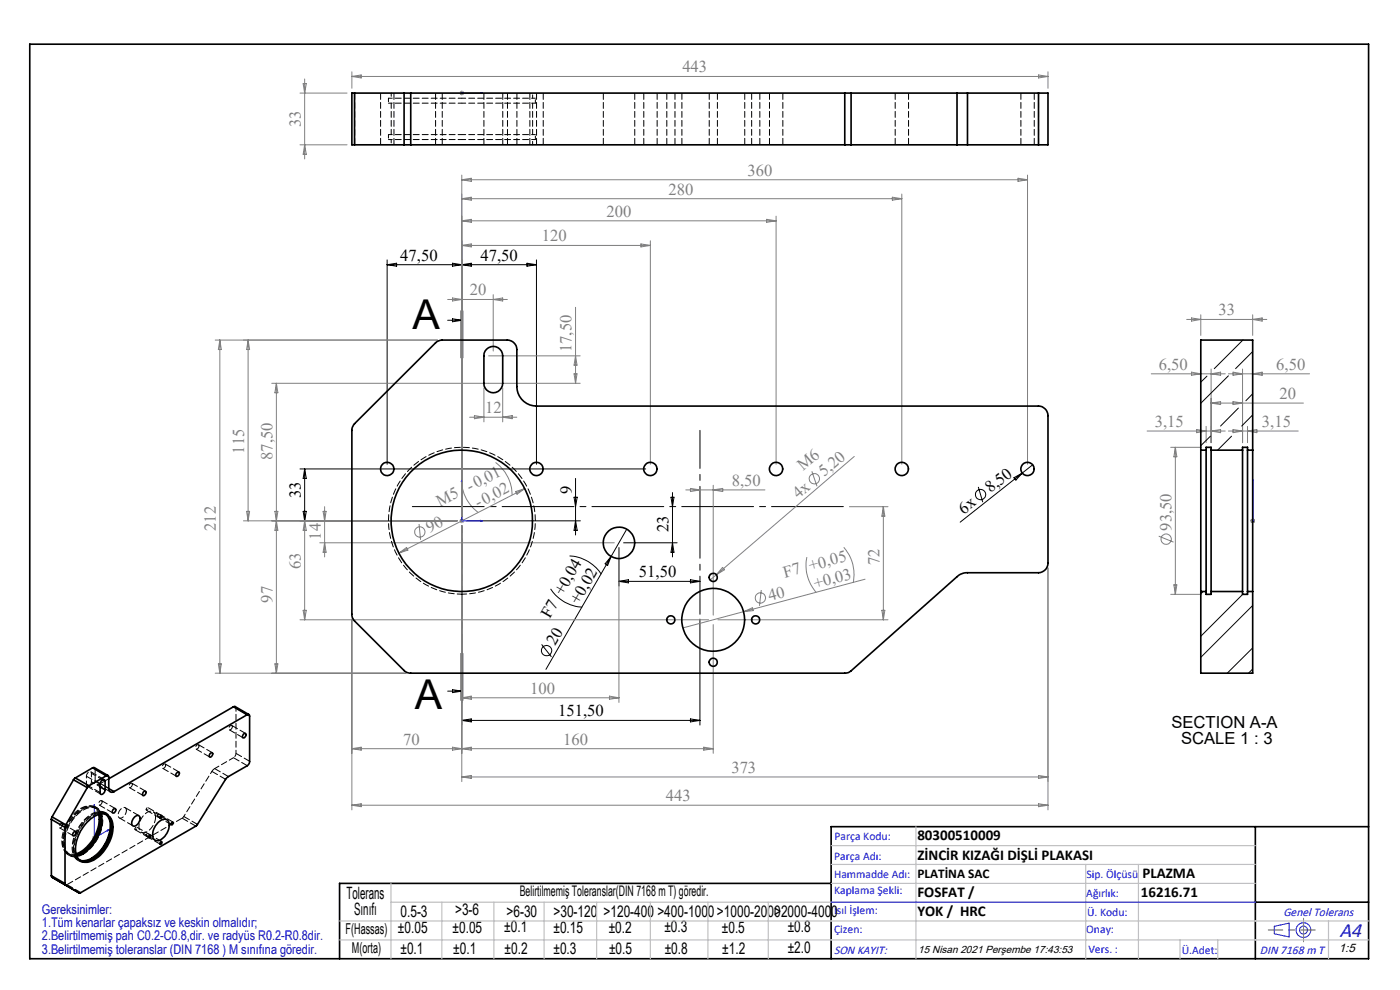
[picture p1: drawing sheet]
<svg xmlns="http://www.w3.org/2000/svg" width="297mm" height="210mm" viewBox="0 0 297 210" stroke-linecap="round" stroke-linejoin="round" font-family="sans-serif">
<g fill="none" stroke="#808080" stroke-width=".21">
<path d="M63.6 19.7h10M64.3 17.7h.7l-.4 2zM64.6 16.7v17M74.6 15.2v3.5M74.6 16.2h147.7M74.6 16.2l2-.3v.6zM97.5 19.7h1M97.6 19.4l.7 .7M98 19.2v1M98.3 19.4l-.7 .7M220.3 15.9l2 .3-2 .3zM222.3 15.2v3.5"/>
<path d="M63.6 30.7h10M64.6 30.7l.4 2h-.7zM98 37.1v72.4M98 38.1h120M98 38.1l2-.3v.7zM216 37.8l2 .3-2 .4zM218 37.1v61.4M98 42.1l2-.3v.7zM98 46.8l2-.3v.7zM98 52.1l2-.4v.7zM98 52.1h40M98 46.8h66.6"/>
<path d="M98 42.1h93.3M136 51.7l2 .4-2 .3zM138 51.1v47.4M162.6 46.5l2 .3-2 .4zM164.6 45.9v52.6M189.3 41.8l2 .3-2 .4zM191.3 41.2v57.3M45.6 72.1h47.2M46.6 72.1v70.7M46.6 72.1l.4 2h-.7zM52.6 72.1l.4 2h-.7zM52.6 72.1v38.4"/>
<path d="M95 63.5h12.6M96 63.2l2 .3-2 .3zM103.6 75.5h19.5M104.6 62.5v12M104.6 63.5l2-.3v.6zM121.8 79.3h.6l-.3 2zM122.1 65.2v16.1M122.1 75.5l.3 2h-.6zM244.2 79.3h15.7M251.7 67.8h17M252.8 67.4l1.9 .4-1.9 .3zM252.8 78.9l1.9 .4-1.9 .3z"/>
<path d="M254.7 66.8v4.3M256.9 78.3v15.6M256.9 79.3l2-.4v.7zM260.6 79.3h17.2M261.6 78.9l2 .4-2 .3zM263.6 78.3v15.6M265.7 66.8v4.3M265.7 67.8l2.1-.4v.7zM265.7 79.3l2.1-.4v.7zM57.6 81.3h65.5M58.6 81.3v61.5M58.6 81.3l.3 2h-.6z"/>
<path d="M99.6 88.5h10M100.6 88.2l2.1 .3-2.1 .3zM102.7 82.3v7.2M105.1 98.1a8.8 8.8 0 0 1 3.6 6.9M106.6 82.3v7.2M106.6 88.5l2.1-.3v.6zM172.2 100l1.1 3.1M181.2 96.8l-29.2 25.1M243.3 91.4h16.6M248.4 94.9h6.5M249.3 94.9v31.2M249.3 94.9l.4 2h-.7z"/>
<path d="M253.9 91.1l2 .3-2 .4zM255.9 90.4v3.5M256.9 91.4l2-.3v.7zM256.9 85.5l2-.3v.6zM256.9 85.5h19.6M260.6 91.4h14.8M261.6 91.1l2 .3-2 .4zM261.6 85.2l2 .3-2 .3zM264.7 90.4v3.5M264.7 91.4l1.9-.3v.7zM51.6 110.5h45.4M52.3 108.5h.7l-.4 2z"/>
<path d="M58.3 108.5l.6 4h-.6l.6-4zM64.6 110.5l.4 2h-.7zM64.6 110.5v21M67.8 115.1h62.5M68.5 108.5h.7l-.3 2zM68.9 107.5v10.6M68.9 115.1l.3 2h-.7zM84.6 117.3l1.7-1.2 .2 .6zM88.9 111.2l.3 3.3M97.5 110.5h1M97.6 110.1l.7 .7M97.9 101.8a8.9 8.9 0 0 0 3.6 6.9"/>
<path d="M98 110v1M98 111.5v54.3M98.3 110.1l-.7 .7M109.4 104.3l1.9-.7-1.6 1.2zM111.3 103.6l-26.7 13.7M131.3 116.2v32.8M145.5 103.9h16.8M146.5 103.6l2 .3-2 .4zM151.3 102.9v27.6M151.3 103.9l2-.3v.7zM171.2 118.2a8.7 8.7 0 0 0 2 7.5M179 116.1a8.7 8.7 0 0 1 2 7.5"/>
<path d="M180.2 107.5h8.2M187.4 107.5v24M187.4 107.5l.3 2h-.6zM245.8 113.7l3.2 1.3M265.3 110.5h.9M265.4 110.1l.7 .7M265.7 110v1M266.1 110.1l-.7 .7M63.6 131.5h86.7M64.3 129.5h.7l-.4 2zM74.6 131.3v40.5M151.3 132.5v27.3"/>
<path d="M152 121.9l-1.4 1.1M152.3 131.5h36.1M153.3 120.4l.4 .5-1.7 1zM157.8 129.7l-12.9 3.5M157.8 129.7l1.8-.8 .2 .6zM161.5 125.2l-.4 3.3M183.5 122.9l-25.7 6.8M187.1 129.5h.6l-.3 2zM222.3 120.5v51.3M248.4 126.1h6.5M249 124.1h.7l-.4 2zM45.6 142.8h40.5"/>
<path d="M46.3 140.8h.7l-.4 2zM58.3 140.8h.6l-.3 2zM74.6 158.8h76.7M74.6 158.8l2-.3v.6zM96 158.5v.6l4-.6v.6zM98 148l2-.3v.6zM98 148h33.3M129.3 147.7l2 .3-2 .3zM149.3 158.5l2 .3-2 .3zM19.5 177.8h1M19.6 177.4l.8 .7M20 177.3v1"/>
<path d="M20.4 177.4l-.8 .7M74.6 170.8l2-.3v.6zM74.6 170.8h147.7M98 164.8l2-.3v.6zM98 164.8h124.3M220.3 164.5l2 .3-2 .3zM220.3 170.5l2 .3-2 .3z"/>
<circle cx="89.1" cy="112.9" r="1.1"/>
<circle cx="172.8" cy="101.6" r="1.1"/>
<circle cx="247.4" cy="114.4" r="1.09"/>
<circle cx="161.3" cy="126.8" r="1.1"/>
</g>
<g fill="none" stroke="#000" stroke-width=".21">
<path d="M82.1 55.1v43.4M82.1 56.2h31.7M82.1 56.2l2-.4v.7zM96 55.8v.7l4-.7v.7zM98 55.1v54.4M111.8 55.8l2 .4-2 .3zM113.8 55.1v43.4M95 67.9h3M96 67.6l2 .3-2 .4zM97.8 65.9v10M98 65.9v10M98.2 65.9v10"/>
<path d="M63.6 99.5h73.4M64.6 99.5v11M64.6 99.5l.4 2h-.7zM219.1 98.6l-15.4 12.2M63.6 110.5h33.4M64.3 108.5h.7l-.4 2zM98 111.5v42.3M99 110.5h24.1M120.8 117.9a8.6 8.6 0 0 1 6.8 3.9M121.8 105.5h.6l-.3 2zM122.1 101.5v12M122.1 110.5l.3 2h-.6z"/>
<path d="M129.6 118l-13.8 24M129.6 118l-.7 1.9-.5-.3zM131.3 116.2v8.1M132.3 115.1h11.4M133 112.2l-3.4 5.8M142.3 105.5h.7l-.3 2zM142.7 104.5v13.6M142.7 115.1l.3 2h-.7zM207.5 103.3l1 3.2M215.1 101.3l1.8-.9-1.4 1.4zM97.8 138.6v10M98 138.6v10"/>
<path d="M98.2 138.6v10zM114.9 136.7l2.1 2.6M116.8 124.9a8.5 8.5 0 0 0 6.7 3.9M131.3 123.3h17.2M131.3 123.3l2-.3v.6zM146.5 123l2 .3-2 .3zM148.5 131.3v22.5M95 146.6h3M96 146.3l2 .3-2 .3zM98 152.8h50.5M98 152.8l2-.3v.6zM146.5 152.5l2 .3-2 .3z"/>
<circle cx="208" cy="104.9" r="1.1"/>
<circle cx="116" cy="138" r="1.09"/>
</g>
<g fill="none" stroke="#00f" stroke-width=".21">
<path d="M97.9 19.7h.2zM98 19.7h.1M98 19.7h4.3M102.3 19.7h-.4h.4M98 101.7l.1 .5h-.2zM98 101.7v8.8h4.3M101.9 110.4l.4 .1-.4 .1zM265.7 110.4v.2zM265.7 101.7v.5v-.5M265.7 110.5h.1M265.7 101.7v8.8M20 170.6v7.2l3.1-1.8"/>
<path d="M20 170.6l.1 .3-.2 .2zM22.8 176.1l.3-.1-.3 .3zM176.3 191.4h90M270.3 196.5l3.2-.7v2.9l-3.2-.6z"/>
<circle cx="276.5" cy="197.3" r="1.57"/>
<circle cx="276.5" cy="197.3" r=".83"/>
</g>
<path d="M98 65.9v82.7" fill="none" stroke="#000" stroke-width=".21" stroke-dasharray="6.3 1.3 1.3 1.3" stroke-dashoffset="2.5"/>
<path d="M148.5 91.3v39" fill="none" stroke="#000" stroke-width=".21" stroke-dasharray="15.2 1.3 1.3 1.3" stroke-dashoffset="7.2"/>
<path d="M87.2 107.5h92" fill="none" stroke="#000" stroke-width=".21" stroke-dasharray="15.2 1.3 1.3 1.3" stroke-dashoffset="-.3"/>
<path d="M6.3 9.4h284v194h-284zM266.3 175.4v28M290.3 175.4h-114v28M176.3 187.4h-104.3v16M266.3 191.4h24" fill="none" stroke="#000" stroke-width=".35"/>
<path d="M279 197.3h-9.9" fill="none" stroke="#f00" stroke-width=".21" stroke-dasharray="15.2 1.3 1.3 1.3" stroke-dashoffset="12.2"/>
<path d="M276.5 197.3v2.5M276.5 197.3v-2.5" fill="none" stroke="#808080" stroke-width=".21" stroke-dasharray="15.2 1.3 1.3 1.3"/>
<g fill="none" stroke="#c0c0c0" stroke-width=".25">
<path d="M176.3 179.4h90M194.3 175.4v28M72 199.4h218.3M72 195.4h218.3M82.9 187.4v16M82.9 191.4h183.4M93.7 191.4v12M104.8 191.4v12M115.4 191.4v12M126.6 191.4v12M138 191.4v12M150.2 191.4v12"/>
<path d="M163 191.4v12M176.3 183.4h90M176.3 187.4h90M230.3 183.4v20M241.5 183.4v20M250.3 199.4v4M258.3 199.4v4M281.8 195.4v8"/>
</g>
<g fill="#00f">
<path d="M101.9 110.4l.4 .1-.4 .1zM98 101.7l.1 .5h-.2z"/>
<path d="M101.9 19.7h.4zM97.9 19.7h.2z"/>
<path d="M22.8 176.1l.3-.1-.3 .3zM20 170.6l.1 .3-.2 .2z"/>
<path d="M265.7 110.4v.2zM265.7 101.7v.5zM265.7 110.4v.2zM265.7 101.7v.5z"/>
</g>
<g fill="none" stroke="#000" stroke-width=".35">
<path d="M75.2 19.7h-.6v11h.6M75.2 19.7h10.5M75.2 19.7v11M85.7 19.7h1.4M85.7 19.7v11M87.1 19.7v11M87.1 19.7h92.1M179.2 19.7h1.4M179.2 19.7v11M180.6 19.7v11M180.6 19.7h22.4M203 19.7h2.2"/>
<path d="M203 19.7v11M205.2 19.7h15.1M205.2 19.7v11M220.3 19.7h2v11h-2M220.3 19.7v11M75.2 30.7h10.5M85.7 30.7h1.4M87.1 30.7h92.1M179.2 30.7h1.4M180.6 30.7h22.4M203 30.7h2.2M205.2 30.7h15.1"/>
<path d="M103.2 74.1a2 2 0 0 1 2.2-.5 2 2 0 0 1 1.2 1.9v5.8a1.99 1.99 0 0 1-1.9 2 1.99 1.99 0 0 1-2-2v-6.3zM75.2 89.9l17.7-17.5 .9-.3h13.8a2.05 2.05 0 0 1 2 2v7.9a4.2 4.2 0 0 0 4.2 4.1h106.5a2.05 2.05 0 0 1 2 2.1v31.3a2.05 2.05 0 0 1-2 2h-15.1a3.2 3.2 0 0 0-2.2 .8l-22.4 20-.5 .3-.7 .2-92.8-.1-.7-.3-10.7-10.7-.5-.8-.1-39.8 .2-.6zM254.7 95.5v30M254.7 95.5v-23.4h11v23.4M254.7 95.5h1.2M255.9 95.5v30M255.9 95.5v-.6h1v.6M256.9 95.5v30M256.9 95.5h6.7M263.6 95.5v30M263.6 95.5v-.6h1.1v.6M264.7 95.5v30"/>
<path d="M264.7 95.5h1M265.7 95.5v30M254.7 125.5v17.3h11v-17.3M254.7 125.5h1.2M255.9 125.5v.6h1v-.6M256.9 125.5h6.7M263.6 125.5v.6h1.1v-.6M264.7 125.5h1M44.7 159.8a.29 .29 0 0 1 .4-.1 .29 .29 0 0 1-.1 .5l-.1 .3a.28 .28 0 0 1-.4 .1 .28 .28 0 0 1-.1-.4zM49.5 149.9h.4l2.9 1.7M49.5 149.9l2.9 1.7M49.5 149.9l-26.4 15.3"/>
<path d="M51.7 155.7l.3-.1a.51 .51 0 0 1 .1 .6 .51 .51 0 0 1-.6 .2v-.3zM52.4 151.6a.32 .32 0 0 1 .4 0 .32 .32 0 0 1 .2 .3l-.1 10-.5 .5-4.4 2.7-6.3 10-24.6 14.3h-.3M52.4 151.6l-28.2 16.3M10.9 173.8l2.9 1.7M10.9 173.8v12M11 173.3l-.1 .5M11 173.3l3 1.7M13.8 175.5v11.9M14 175l-.2 .5M15.6 176.6l.2-.2a.45 .45 0 0 1 .4 .4 .45 .45 0 0 1-.4 .5 .32 .32 0 0 1-.4-.2 .32 .32 0 0 1 .1-.4zM15.6 165.4l2.9 1.7M15.6 165.4l-4.6 7.9"/>
<path d="M16 165l-.4 .4M16 165l2.9 1.7M18.5 174.4a3.9 3.9 0 0 1 4.3-1.5 3.5 3.5 0 0 1 1 3.9 8.1 8.1 0 0 1-4.9 6 2.3 2.3 0 0 1-2.9-2.5 8.8 8.8 0 0 1 2.5-5.9zM18.5 167.1l-4.5 7.9M18.9 166.7l-.4 .4M19.6 162.9l.4-.1 2.9 1.7M19.6 162.9l2.9 1.7M19.6 162.9l-3.6 2.1M21 172.8a8.2 8.2 0 0 1-4.9 8.3M21.2 172.7a8 8 0 0 1-5 8.7M21.2 166.9l1.1 .6M21.3 172.7a8.5 8.5 0 0 1-3.6 8.1l-1.4 .7a7.8 7.8 0 0 0 5.2-6.2l.1-1.2-.2-1.4"/>
<path d="M21.8 165.4l.5 .3M22.3 165.7a.41 .41 0 0 0-.4-.3 .41 .41 0 0 0-.4 .3l-.3 .5v1.9a.39 .39 0 0 0 .4 .4 .39 .39 0 0 0 .4-.3l.3-.7M22.3 165.7v1.8M22.5 172.8a4 4 0 0 1 .5 4.4 7.9 7.9 0 0 1-4.6 5.3h-1.5M22.5 164.6a.32 .32 0 0 1 .4-.1 .32 .32 0 0 1 .2 .4v2.4M22.5 164.6l-3.6 2.1M22.6 172.9a3.7 3.7 0 0 1 .9 4 7.8 7.8 0 0 1-5.2 5.8l-1.3-.1M23.1 167.3a.69 .69 0 0 0 .3 .7 .69 .69 0 0 0 .8-.1M23.1 167.3l1.1 .6M23.3 173.6a8.2 8.2 0 0 1-2.8 7.9l-1.1 .7-1.3 .6M24 171.7l.3-.2a.51 .51 0 0 1 .2 .7 .51 .51 0 0 1-.7 .2zM28.5 173.3a.67 .67 0 0 1 1-.3 .67 .67 0 0 1 .2 1 1.34 1.34 0 0 1-1.5 1.1 1.41 1.41 0 0 1 .3-1.8z"/>
<path d="M30.4 168a.32 .32 0 0 1 .5-.2 .32 .32 0 0 1 0 .6 .34 .34 0 0 1-.3 .4 .34 .34 0 0 1-.4-.4zM31.6 177.3l.2-.1a.26 .26 0 0 1 .1 .3 .26 .26 0 0 1-.4 .1zM33.6 174.4a1.26 1.26 0 0 1 2.2-.1 3.4 3.4 0 0 1-2.4 4 1.15 1.15 0 0 1-1-1.6 4.1 4.1 0 0 1 1.2-2.3zM34 178.6l.2-.1a.26 .26 0 0 1 .1 .4 .26 .26 0 0 1-.4 .1zM34.1 173h.1a.26 .26 0 0 1 .1 .4 .26 .26 0 0 1-.4 0zM36.4 174.5l.2-.1a.3 .3 0 0 1 .1 .4 .3 .3 0 0 1-.4 .1zM37.6 163.9l.1-.1a.44 .44 0 0 1 .4 .4 .44 .44 0 0 1-.4 .4 .32 .32 0 0 1-.4-.1 .32 .32 0 0 1 .1-.4zM10.9 185.8l.1 .3M10.9 185.8l2.9 1.6M11 186.1l2.8 1.6M11 186.1l5.8 3.3M13.8 187.4l.1 .3 2.9 1.7"/>
<circle cx="82.1" cy="99.5" r="1.43"/>
<circle cx="113.8" cy="99.5" r="1.42"/>
<circle cx="138" cy="99.5" r="1.42"/>
<circle cx="164.6" cy="99.5" r="1.42"/>
<circle cx="191.3" cy="99.5" r="1.42"/>
<circle cx="218" cy="99.5" r="1.42"/>
<circle cx="98" cy="110.5" r="15"/>
<circle cx="131.3" cy="115.1" r="3.3"/>
<circle cx="142.3" cy="131.5" r=".87"/>
<circle cx="151.3" cy="122.5" r=".88"/>
<circle cx="151.3" cy="131.5" r="6.7"/>
<circle cx="160.3" cy="131.5" r=".86"/>
<circle cx="151.3" cy="140.5" r=".87"/>
</g>
<path d="M98 126a15.6 15.6 0 0 0 13.7-22.9 15.6 15.6 0 0 0-26.7-1.2 15.6 15.6 0 0 0 11.6 24.1h1.4M42.2 158.2a.33 .33 0 0 0-.3-.3 .33 .33 0 0 0-.3 .4l-.1 .1a.32 .32 0 0 0 .2 .5 .32 .32 0 0 0 .4-.3l.1-.4M49.3 154.1a.33 .33 0 0 0-.4-.2 .33 .33 0 0 0-.3 .3v.2a.32 .32 0 0 0 .1 .4 .32 .32 0 0 0 .4-.2l.2-.5M13.3 174.9a.33 .33 0 0 0-.4-.3 .33 .33 0 0 0-.3 .4v.1a.32 .32 0 0 0 .1 .5 .32 .32 0 0 0 .4-.3l.2-.4M21.7 170.1a.33 .33 0 0 0-.4-.3 .33 .33 0 0 0-.3 .4v.1a.32 .32 0 0 0 .1 .5 .32 .32 0 0 0 .4-.3l.2-.4M26.8 171.9a.61 .61 0 0 0-.4-.6 .61 .61 0 0 0-.8 .3 1.16 1.16 0 0 0-.1 2 1.66 1.66 0 0 0 1.3-1.7M28.1 166.4a.33 .33 0 0 0-.4-.3 .33 .33 0 0 0-.3 .4v.1a.32 .32 0 0 0 .1 .5 .32 .32 0 0 0 .4-.3l.2-.4M35.1 162.3a.33 .33 0 0 0-.3-.3 .33 .33 0 0 0-.3 .4l-.1 .1a.32 .32 0 0 0 .2 .5 .32 .32 0 0 0 .4-.3l.1-.4" fill="none" stroke="#000" stroke-width=".21" stroke-dasharray="1.3 .6" stroke-dashoffset=".3"/>
<g fill="none" stroke="#000" stroke-width=".21">
<path d="M256 79.8l-1.3 1.3M260.6 79.7l-5.9 5.8M263.7 72.1l-6.1 6.1M265.7 74.6l-3.6 3.6M256.8 92.5l-2.1 2M261.3 92.5l-3 3M262.7 86.6l-3.8 3.8M265.7 83.5l-1.4 1.5M265.7 88l-2.3 2.4M255.2 125.5l-.5 .5M263.6 126.1l-8.9 8.9M265.7 137.4l-5.4 5.4"/>
<path d="M265.7 128.4l-11 11M265.7 141.9l-.8 .9"/>
</g>
<g fill="none" stroke="#000" stroke-width=".21" stroke-dasharray="1.3 .6" stroke-dashoffset=".5">
<path d="M82.4 29.6h15.6M82.4 28.6h15.6M82.4 21.9h15.6M82.4 20.8h15.6M82.4 28.6v1M82.4 20.8v1.1M98 29.6h15.6M98 28.6h15.6M98 21.9h15.6M98 20.8h15.6M113.6 29.6v-1M113.6 21.9v-1.1"/>
<path d="M19.4 165.8l1.9 1.1M21.3 166.2l1.8 1.1M23.1 165.2l-1.8 1"/>
</g>
<g fill="none" stroke="#000" stroke-width=".21" stroke-dasharray="1.3 .6" stroke-dashoffset="-.1">
<path d="M80.7 19.7v11M92.4 19.7v11M107.7 19.7v11M109.7 19.7v11M112.4 19.7v11M128 19.7v11M136.6 19.7v11M141.5 19.7v11M144.7 19.7v11M150.5 19.7v11M159.5 19.7v11M163.2 19.7v11"/>
<path d="M189.9 19.7v11M216.6 19.7v11M220.3 19.7v11M75.2 30.7v-11M83.6 30.7v-11M93.8 30.7v-11M102.7 30.7v-11M106.7 30.7v-11M113.8 30.7v-11M115.2 30.7v-11M134.7 30.7v-11M139.4 30.7v-11"/>
<path d="M143.2 30.7v-11M152.2 30.7v-11M158 30.7v-11M161.2 30.7v-11M166.1 30.7v-11M192.7 30.7v-11M219.4 30.7v-11M41.6 158.9l2.9 1.7M45 159.7l-2.9-1.7M48.7 154.8l2.9 1.7M50.1 150.2l2.9 1.7M52.1 155.6l-2.9-1.7"/>
<path d="M12.6 175.6l2.9 1.7M16.1 176.4l-2.9-1.7M18.3 164.7l3 1.6M18.3 166.4l3 1.7M18.5 166.8l2.9 1.7M20.2 163.2l2.9 1.7M20.5 166.3l2.9 1.7M21 170.8l2.9 1.6M22.2 165.4l-3-1.7M22.5 172.8a2.89 2.89 0 0 0-3.6 .4 8.1 8.1 0 0 0-3.2 7.9l.4 .8 .8 .6M23.1 167.3l-2.9-1.7M24.5 171.5l-2.9-1.7"/>
<path d="M25.3 173.5l2.9 1.7M27.4 167.1l3 1.6M28.7 176l2.9 1.7M29.5 173l-2.9-1.7M30 176.5l2.9 1.7M30.9 167.8l-2.9-1.7M31.1 171.9l2.9 1.7M31.1 177.4l2.9 1.7M31.9 177.1l-2.9-1.7M33.5 173.3l2.9 1.6M34.3 173l-2.9-1.7M34.3 178.5l-2.9-1.7"/>
<path d="M34.5 163l2.9 1.7M35.4 173.9l-2.9-1.7M36.7 174.4l-2.9-1.7M38 163.7l-3-1.6M38.6 173.6l3 1.6M41.9 174.9l-2.9-1.7M45 163.6l2.9 1.7M45.5 163l3 1.7M49.5 160.7l3 1.7M53 161.5l-2.9-1.7M14.2 187.6l24.4-14M17.1 189.3l-2.9-1.7"/>
</g>
<path d="M83 19.7v1.1M83 29.6v1.1M113 30.7v-1.1M113 20.8v-1.1M50.1 159.8v-9.6M50.1 159.8l-.2 .5-.4 .4M21.4 172.7a2.28 2.28 0 0 0-3.6-1 8.4 8.4 0 0 0-4 8.1 2.11 2.11 0 0 0 2.5 1.7M22.3 172.6l-1.8-1.1M14.9 181.3l1.7 1" fill="none" stroke="#000" stroke-width=".21" stroke-dasharray="1.3 .6" stroke-dashoffset=".6"/>
<path d="M83 21.9v6.7M113 28.6v-6.7M19.4 164l2.4 1.4M21 172.8a2.26 2.26 0 0 0-3.6-1.4 8.2 8.2 0 0 0-4.1 8.3 2.12 2.12 0 0 0 2.8 1.4M23.3 173.6a2.32 2.32 0 0 0-3.5-1.1 8.6 8.6 0 0 0-4.4 8.5 2.18 2.18 0 0 0 2.7 1.7M45.5 163l4-2.3M17.7 181.2a8.7 8.7 0 0 0 4-8.3 2.33 2.33 0 0 0-3.7-1.4 8.6 8.6 0 0 0-4.3 8.5 2.33 2.33 0 0 0 3.6 1.4l.4-.2M19.7 182.4a8.7 8.7 0 0 0 4-8.3 2.33 2.33 0 0 0-3.6-1.5 8.6 8.6 0 0 0-4.4 8.5 2.33 2.33 0 0 0 3.7 1.5l.3-.2" fill="none" stroke="#000" stroke-width=".21" stroke-dasharray="1.3 .6" stroke-dashoffset=".2"/>
<path d="M18.3 164.7v1.7M18.3 166.4a.4 .4 0 0 0 .4 .4 .4 .4 0 0 0 .4-.3l.3-.7M19.4 164a.4 .4 0 0 0-.4-.4 .4 .4 0 0 0-.4 .4l-.3 .7M19.4 165.8v-1.8" fill="none" stroke="#000" stroke-width=".21" stroke-dasharray="1.3 .6" stroke-dashoffset=".9"/>
<g fill="none" stroke="#000" stroke-width=".21" stroke-dasharray="1.3 .6">
<path d="M49.9 149.9l.2 .3M20 162.8l.2 .4M20.2 171.4l-.3-.2M20.6 171.4l-.3-.2M21.4 172.7a2.33 2.33 0 0 0-3.6-1.4 8.6 8.6 0 0 0-4.4 8.5 2.2 2.2 0 0 0 2.9 1.7M22.6 172.5l-.2-.1M22.7 172.8a3.2 3.2 0 0 0-3.9 .8 8.1 8.1 0 0 0-2.8 7.7l.4 .8 .7 .4M22.8 172.9l-.3-.2M33 173.3a1.14 1.14 0 0 0-.7-1.2 1.14 1.14 0 0 0-1.4 .4 3.2 3.2 0 0 0-1.1 3.8 1.57 1.57 0 0 0 2.3-.6 3.9 3.9 0 0 0 .9-2.4M39 173.2l-.4 .4M14.2 187.6l-.4 .1M14.3 181l.3 .1"/>
<path d="M14.5 181.3l.2 .2M16.5 182.5l.3 .2M16.9 182.5l.3 .1"/>
</g>
<path d="M20.2 165.6v-2.4M21.2 172.7a2.28 2.28 0 0 0-3.6-1.1 8.4 8.4 0 0 0-4.1 8 2.12 2.12 0 0 0 2.7 1.7M45 163.6l.5-.6" fill="none" stroke="#000" stroke-width=".21" stroke-dasharray="1.3 .6" stroke-dashoffset=".4"/>
<path d="M20.2 165.6a.67 .67 0 0 0 .3 .7 .67 .67 0 0 0 .8-.1M28.6 175.9a.28 .28 0 0 1 .1-.4 .28 .28 0 0 1 .4 .1 .28 .28 0 0 1-.1 .3 .28 .28 0 0 1-.4 0M31 171.7a.28 .28 0 0 1 .1-.3 .28 .28 0 0 1 .4 0 .28 .28 0 0 1-.1 .4 .28 .28 0 0 1-.4-.1M31 177.2a.28 .28 0 0 1 .1-.3 .28 .28 0 0 1 .4 0 .28 .28 0 0 1-.1 .4 .28 .28 0 0 1-.4-.1M33.4 173.1a.28 .28 0 0 1 .1-.3 .28 .28 0 0 1 .4 0 .28 .28 0 0 1-.1 .4 .28 .28 0 0 1-.4-.1" fill="none" stroke="#000" stroke-width=".21" stroke-dasharray="1.3 .6" stroke-dashoffset=".8"/>
<path d="M39 173.2l6-9.6" fill="none" stroke="#000" stroke-width=".21" stroke-dasharray="1.3 .6" stroke-dashoffset=".7"/>
<g font-size="8.7">
<text x="87.5" y="69.7">A</text>
<text x="88" y="150.3">A</text>
</g>
<text font-size="4.4" fill="#00f" x="284.2" y="198.7">A4</text>
<g font-size="3.6">
<text x="73.5" y="190.7">Tolerans</text>
<text x="75.1" y="194.1">Sınıfı</text>
</g>
<g font-size="3.5" fill="#808080">
<text x="144.8" y="15.4">443</text>
<text x="63.8" y="27" transform="rotate(-90 63.8 27)">33</text>
<text x="141.8" y="41.3">280</text>
<text x="158.6" y="37.3">360</text>
<text x="128.7" y="46">200</text>
<text x="114.9" y="51.2">120</text>
<text x="99.7" y="62.7">20</text>
<text x="258.5" y="66.9">33</text>
<text x="121.3" y="74.7" transform="rotate(-90 121.3 74.7)">17,50</text>
<text x="245.8" y="78.4">6,50</text>
<text x="270.8" y="78.4">6,50</text>
<text x="102.9" y="87.6">12</text>
<text x="271.4" y="84.6">20</text>
<text x="245" y="90.6">3,15</text>
<text x="267.7" y="90.6">3,15</text>
<text x="51.8" y="96.2" transform="rotate(-90 51.8 96.2)">115</text>
<text x="57.8" y="97.5" transform="rotate(-90 57.8 97.5)">87,50</text>
<text x="170.4" y="100" transform="rotate(-41 170.4 100)">M6</text>
<text x="174.9" y="101.2" transform="rotate(-41 174.9 101.2)">5,20</text>
<text x="93.3" y="107.6" transform="rotate(-27 93.3 107.6)">M5 -0,01</text>
<text x="101.4" y="107.8" transform="rotate(-27 101.4 107.8)">-0,02</text>
<text x="155.2" y="103.1">8,50</text>
<text x="169.4" y="105.9" transform="rotate(-41 169.4 105.9)">4x</text>
<text x="45.8" y="112.6" transform="rotate(-90 45.8 112.6)">212</text>
<text x="91.2" y="113" transform="rotate(-27 91.2 113)">90</text>
<text x="248.5" y="112.6" transform="rotate(-90 248.5 112.6)">93,50</text>
<text x="68" y="114.5" transform="rotate(-90 68 114.5)">14</text>
<text x="186.6" y="119.8" transform="rotate(-90 186.6 119.8)">72</text>
<text x="63.8" y="120.7" transform="rotate(-90 63.8 120.7)">63</text>
<text x="166.5" y="122.6" transform="rotate(-15 166.5 122.6)">F7 +0,05</text>
<text x="173" y="124.9" transform="rotate(-15 173 124.9)">+0,03</text>
<text x="57.8" y="127.9" transform="rotate(-90 57.8 127.9)">97</text>
<text x="163.3" y="127.5" transform="rotate(-15 163.3 127.5)">40</text>
<text x="112.4" y="147.1">100</text>
<text x="85.5" y="158">70</text>
<text x="119.5" y="158">160</text>
<text x="155.2" y="164">373</text>
<text x="141.2" y="170">443</text>
</g>
<g font-size="3.5">
<text x="84.9" y="55.3">47,50</text>
<text x="101.9" y="55.3">47,50</text>
<text x="63.8" y="105.7" transform="rotate(-90 63.8 105.7)">33</text>
<text x="121.3" y="104.8" transform="rotate(-90 121.3 104.8)">9</text>
<text x="210.1" y="104.7" transform="rotate(-38 210.1 104.7)">8,50</text>
<text x="141.8" y="112.9" transform="rotate(-90 141.8 112.9)">23</text>
<text x="204.5" y="109.1" transform="rotate(-38 204.5 109.1)">6x</text>
<text x="135.6" y="122.5">51,50</text>
<text x="116.6" y="131.3" transform="rotate(-60 116.6 131.3)">F7 +0,04</text>
<text x="122.8" y="128.4" transform="rotate(-60 122.8 128.4)">+0,02</text>
<text x="117.8" y="137" transform="rotate(-60 117.8 137)">20</text>
<text x="118.4" y="152">151,50</text>
<text x="248.5" y="154.4">SECTION A-A</text>
<text x="250.6" y="157.9">SCALE 1 : 3</text>
</g>
<g font-size="3.4">
<text x="84.4" y="198">±0.05</text>
<text x="85" y="194.4">0.5-3</text>
<text x="96" y="197.8">±0.05</text>
<text x="96.5" y="194.2">&gt;3-6</text>
<text x="107" y="197.8">±0.1</text>
<text x="107.5" y="194.5">&gt;6-30</text>
<text x="117.4" y="194.5">&gt;30-120</text>
<text x="117.4" y="197.9">±0.15</text>
<text x="128" y="194.5">&gt;120-400</text>
<text x="129.1" y="197.8">±0.2</text>
<text x="139.5" y="194.5">&gt;400-1000&gt;1000-2000&gt;2000-4000</text>
<text x="140.9" y="197.8">±0.3</text>
<text x="153.1" y="197.8">±0.5</text>
<text x="167.1" y="197.7">±0.8</text>
<text x="85" y="202.3">±0.1</text>
<text x="96.2" y="202.3">±0.1</text>
<text x="107" y="202.3">±0.2</text>
<text x="117.4" y="202.4">±0.3</text>
<text x="129.2" y="202.3">±0.5</text>
<text x="141" y="202.3">±0.8</text>
<text x="153.2" y="202.3">±1.2</text>
<text x="167.1" y="202.2">±2.0</text>
</g>
<g font-size="3.2">
<text x="194.6" y="178.2">80300510009</text>
<text x="194.6" y="182.4">ZİNCİR KIZAĞI DİŞLİ PLAKASI</text>
<text x="194.6" y="190.2">FOSFAT /</text>
<text x="242" y="190.2">16216.71</text>
<text x="242.4" y="186.2">PLAZMA</text>
<text x="194.6" y="194.3">YOK / HRC</text>
<text x="73.3" y="198.1">F(Hassas)</text>
<text x="74.7" y="202.2">M(orta)</text>
</g>
<text font-size="3.1" x="110.3" y="190.1">Belirtilmemiş Toleranslar(DIN 7168 m T) göredir.</text>
<text font-size="2.8" x="194.6" y="186.2">PLATİNA SAC</text>
<g font-size="2.8" fill="#0000e8">
<text x="8.9" y="193.8">Gereksinimler:</text>
<text x="8.9" y="196.6">1.Tüm kenarlar çapaksız ve keskin olmalıdır;</text>
<text x="8.9" y="199.5">2.Belirtilmemiş pah C0.2-C0.8,dir. ve radyüs R0.2-R0.8dir.</text>
<text x="8.9" y="202.3">3.Belirtilmemiş toleranslar (DIN 7168 ) M sınıfına göredir.</text>
</g>
<g font-size="2.6" fill="#00f">
<text x="272.3" y="194.3">Genel Tolerans</text>
<text x="176.9" y="202.3">SON KAYIT:</text>
<text x="267.3" y="202.4">DIN 7168 m T</text>
</g>
<text font-size="2.6" x="284" y="202">1:5</text>
<g font-size="2.5" fill="#00f">
<text x="177" y="178.2">Parça Kodu:</text>
<text x="177" y="182.4">Parça Adı:</text>
<text x="176.9" y="186.2">Hammadde Adı:</text>
<text x="177" y="189.7">Kaplama Şekli:</text>
<text x="230.5" y="190.2">Ağırlık:</text>
<text x="230.5" y="186.2">Sip. Ölçüsü</text>
<text x="176.9" y="193.9">Isıl İşlem:</text>
<text x="177" y="197.8">Çizen:</text>
<text x="230.4" y="197.8">Onay:</text>
<text x="230.6" y="194.3">Ü. Kodu:</text>
<text x="230.9" y="202.1">Vers. :</text>
<text x="250.7" y="202.4">Ü.Adet:</text>
</g>
<text font-size="2.2" x="194.8" y="202.1">15 Nisan 2021 Perşembe 17:43:53</text>
</svg>
